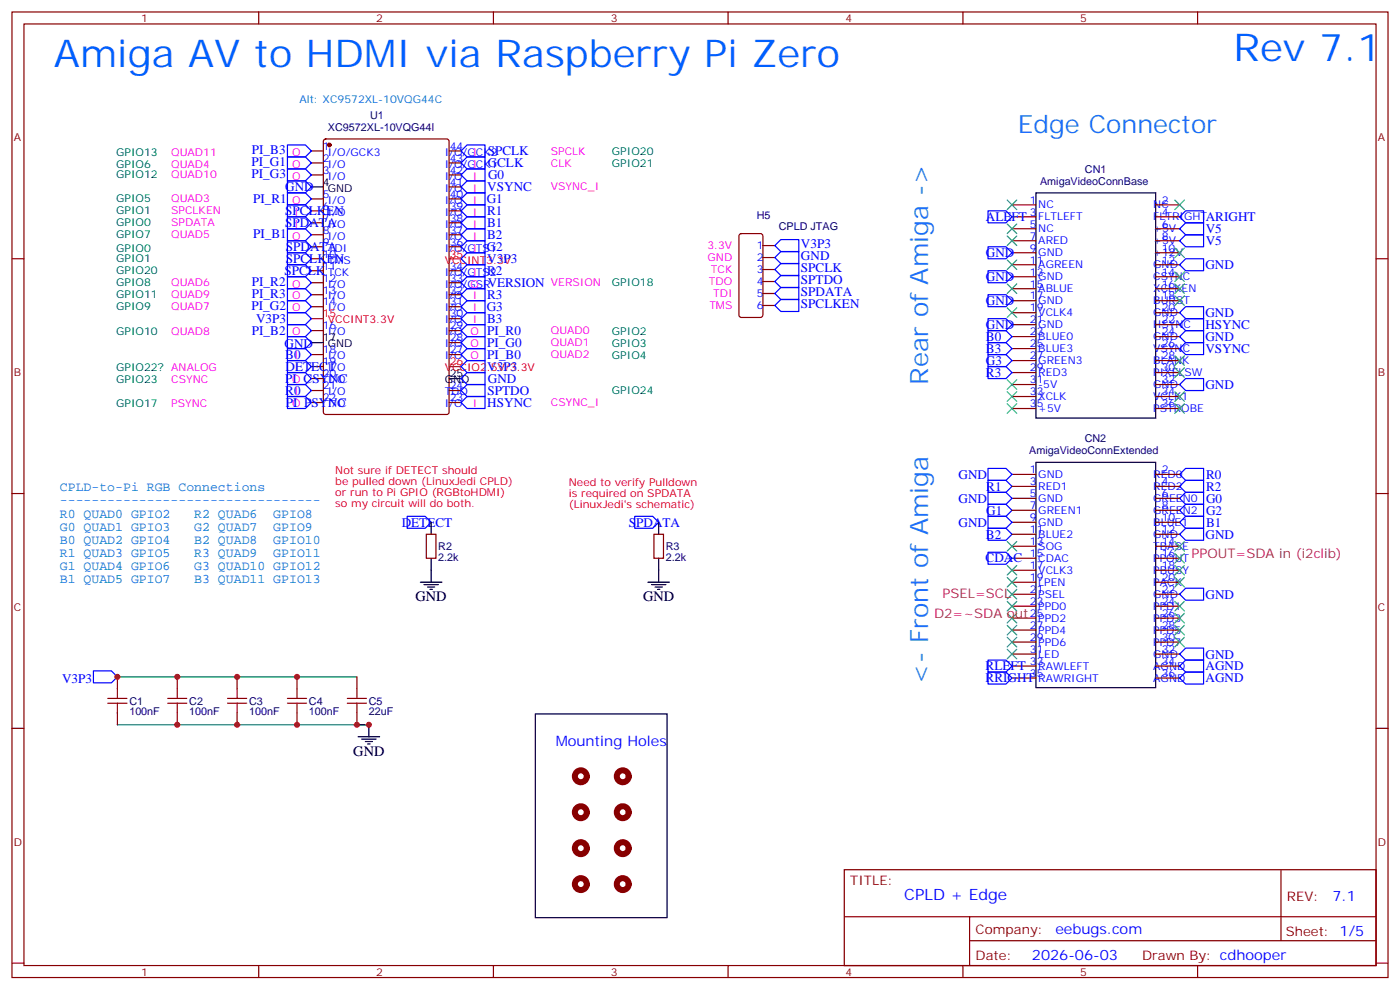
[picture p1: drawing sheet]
<svg xmlns="http://www.w3.org/2000/svg" width="412mm" height="292mm" viewBox="0 0 412 292" stroke-linecap="round" stroke-linejoin="round" font-family="sans-serif">
<g fill="none" stroke="#870000" stroke-width=".35">
<path d="M3.5 3.5h405.4v284.4h-405.4zM7.1 7.1h398.2v277.2h-398.2zM76.2 3.5v3.6M145.3 3.5v3.6M214.5 3.5v3.6M283.6 3.5v3.6M352.8 3.5v3.6M91.7 44.4h3.5M91.7 48h3.5M91.7 51.5h3.5M91.7 58.6h3.5M95.5 41.1l.5-.2h35.6l.6 .5 .1 80-.5 .6-35.8 .1-.7-.5-.1-80z"/>
<path d="M132.3 44.4h3.5M132.3 48h3.5M132.3 51.5h3.5M132.3 58.6h3.5M132.3 55h3.5M3.5 76.2h3.6M91.7 76.2h3.5M91.7 62.1h3.5M91.7 65.6h3.5M91.7 69.1h3.5M91.7 72.7h3.5M91.7 79.7h3.5"/>
<path d="M132.3 62.1h3.5M132.3 65.6h3.5M132.3 69.1h3.5M132.3 72.7h3.5M132.3 79.7h3.5M217.9 69l.5-.2h5.6l.7 .4v23.6l-.4 .6-5.9 .1-.7-.5v-23.5zM224.7 72.3h3.5M224.7 75.8h3.5M224.7 79.4h3.5M298.1 60.3h7.1M298.1 63.9h7.1M298.1 67.4h7.1"/>
<path d="M298.1 70.9h7.1M298.1 74.4h7.1M298.1 78h7.1M340.4 60.3h7.1M340.4 63.9h7.1M340.4 67.4h7.1M340.4 70.9h7.1M340.4 74.4h7.1M340.4 78h7.1M405.3 76.2h3.6M91.7 83.3h3.5M91.7 86.8h3.5"/>
<path d="M91.7 90.3h3.5M91.7 97.4h3.5M132.3 83.3h3.5M132.3 86.8h3.5M132.3 90.3h3.5M132.3 97.4h3.5M132.3 93.8h3.5M224.7 82.9h3.5M224.7 86.4h3.5M224.7 90h3.5M298.1 81.5h7.1M298.1 85h7.1"/>
<path d="M298.1 88.5h7.1M298.1 92.1h7.1M298.1 95.6h7.1M298.1 99.1h7.1M340.4 81.5h7.1M340.4 85h7.1M340.4 88.5h7.1M340.4 92.1h7.1M340.4 95.6h7.1M340.4 99.1h7.1M91.7 104.4h3.5M91.7 107.9h3.5"/>
<path d="M91.7 111.5h3.5M91.7 115h3.5M91.7 118.5h3.5M132.3 104.4h3.5M132.3 115h3.5M132.3 118.5h3.5M132.3 100.9h3.5M298.1 102.7h7.1M298.1 106.2h7.1M298.1 109.7h7.1M298.1 113.2h7.1M298.1 116.8h7.1"/>
<path d="M340.4 102.7h7.1M340.4 106.2h7.1M340.4 109.7h7.1M340.4 113.2h7.1M340.4 116.8h7.1M298.1 120.3h7.1M298.1 139.7h7.1M340.4 120.3h7.1M340.4 139.7h7.1M3.5 145.3h3.6M125.6 157.3h2.8v7.1h-2.8zM192.6 157.3h2.8v7.1h-2.8z"/>
<path d="M298.1 143.2h7.1M298.1 146.8h7.1M298.1 150.3h7.1M298.1 153.8h7.1M298.1 157.3h7.1M340.4 143.2h7.1M340.4 146.8h7.1M340.4 150.3h7.1M340.4 153.8h7.1M340.4 157.3h7.1M405.3 145.3h3.6M298.1 160.9h7.1"/>
<path d="M298.1 164.4h7.1M298.1 167.9h7.1M298.1 171.5h7.1M298.1 175h7.1M298.1 178.5h7.1M340.4 160.9h7.1M340.4 164.4h7.1M340.4 167.9h7.1M340.4 171.5h7.1M340.4 175h7.1M340.4 178.5h7.1M34.6 199.3v3.5"/>
<path d="M52.2 199.3v3.5M69.8 199.3v3.5M87.5 199.3v3.5M105.1 199.3v3.5M298.1 182h7.1M298.1 185.6h7.1M298.1 189.1h7.1M298.1 192.6h7.1M298.1 196.1h7.1M298.1 199.7h7.1M340.4 182h7.1M340.4 185.6h7.1"/>
<path d="M340.4 189.1h7.1M340.4 192.6h7.1M340.4 196.1h7.1M340.4 199.7h7.1M3.5 214.5h3.6M34.6 209.9v3.5M52.2 209.9v3.5M69.8 209.9v3.5M87.5 209.9v3.5M105.1 209.9v3.5M405.3 214.5h3.6M248.7 256.1h156.6v28.2h-156.6z"/>
<path d="M377.3 256.1v20.9M248.7 270h156.5M285.6 277h119.6M285.6 270v14.1M3.5 283.6h3.6M76.2 284.3v3.6M145.3 284.3v3.6M214.5 284.3v3.6M283.6 284.3v3.6M352.8 284.3v3.6M405.3 283.6h3.6"/>
</g>
<g fill="none" stroke="#000" stroke-width=".35">
<path d="M91.7 55h3.5M305.2 56.8h35.2v66.3h-35.2zM91.7 100.9h3.5M132.3 111.5h3.5M305.2 136.2h35.2v66.3h-35.2zM127 153.8v3.5M194 153.8v3.5M123.8 171.5h6.4M124.9 172.2h4.2M125.9 172.9h2.2M126.6 173.6h.8M127 164.4v7.1"/>
<path d="M190.9 171.5h6.3M191.9 172.2h4.2M193 172.9h2.1M193.7 173.6h.7M194 164.4v7.1M105.5 217h6.3M106.5 217.7h4.3M107.6 218.4h2.1M108.3 219.1h.7M108.7 213.4v3.6M157.7 210.3h38.8v59.9h-38.8z"/>
</g>
<g fill="none" stroke="#00f" stroke-width=".35">
<path d="M84.7 42.7h5.3l1.7 1.7-1.7 1.8h-5.3zM84.7 46.2h5.3l1.7 1.8-1.7 1.7h-5.3zM84.7 49.7h5.3l1.7 1.8-1.7 1.8h-5.3zM84.7 53.3h5.3l1.7 1.7-1.7 1.8h-5.3zM84.7 56.8h5.3l1.7 1.8-1.7 1.7h-5.3zM135.8 44.4l1.8-1.7h5.3v3.5h-5.3zM135.8 48l1.8-1.8h5.3v3.5h-5.3zM135.8 51.5l1.8-1.8h5.3v3.6h-5.3zM135.8 55l1.8-1.7h5.3v3.5h-5.3zM137.6 56.8h5.3v3.5h-5.3l-1.8-1.7zM84.7 74.4h5.3l1.7 1.8-1.7 1.8h-5.3zM84.7 78h5.3l1.7 1.7-1.7 1.8h-5.3z"/>
<path d="M84.7 70.9h5.3l1.7 1.8-1.7 1.7h-5.3zM84.7 67.4h5.3l1.7 1.7-1.7 1.8h-5.3zM84.7 60.3h5.3l1.7 1.8-1.7 1.8h-5.3zM84.7 63.9h5.3l1.7 1.7-1.7 1.8h-5.3zM135.8 65.6l1.8-1.7h5.3v3.5h-5.3zM135.8 69.1l1.8-1.7h5.3v3.5h-5.3zM135.8 72.7l1.8-1.8h5.3v3.5h-5.3zM135.8 79.7l1.8-1.7h5.3v3.5h-5.3zM135.8 62.1l1.8-1.8h5.3v3.6h-5.3zM135.8 76.2l1.8-1.8h5.3v3.6h-5.3zM228.2 72.3l1.8-1.7h5.3v3.5h-5.3zM228.2 75.8l1.8-1.7h5.3v3.5h-5.3z"/>
<path d="M228.2 79.4l1.8-1.8h5.3v3.5h-5.3zM291 72.7h5.3l1.8 1.7-1.8 1.8h-5.3zM291 79.7h5.3l1.8 1.8-1.8 1.8h-5.3zM291 62.1h5.3l1.8 1.8-1.8 1.7h-5.3zM347.5 78l1.7-1.8h5.3v3.5h-5.3zM347.5 70.9l1.7-1.8h5.3v3.6h-5.3zM347.5 63.9l1.7-1.8h5.3v3.5h-5.3zM349.2 65.6h5.3v3.5h-5.3l-1.7-1.7zM84.7 99.1h5.3l1.7 1.8-1.7 1.8h-5.3zM84.7 92.1h5.3l1.7 1.7-1.7 1.8h-5.3zM84.7 81.5h5.3l1.7 1.8-1.7 1.7h-5.3zM84.7 85h5.3l1.7 1.8-1.7 1.7h-5.3z"/>
<path d="M84.7 88.5h5.3l1.7 1.8-1.7 1.8h-5.3zM84.7 95.6h5.3l1.7 1.8-1.7 1.7h-5.3zM135.8 97.4l1.8-1.8h5.3v3.5h-5.3zM135.8 83.3l1.8-1.8h5.3v3.5h-5.3zM135.8 86.8l1.8-1.8h5.3v3.5h-5.3zM135.8 90.3l1.8-1.8h5.3v3.6h-5.3zM135.8 93.8l1.8-1.7h5.3v3.5h-5.3zM228.2 90l1.8-1.8h5.3v3.5h-5.3zM228.2 86.4l1.8-1.7h5.3v3.5h-5.3zM228.2 82.9l1.8-1.8h5.3v3.6h-5.3zM291 97.4h5.3l1.8 1.7-1.8 1.8h-5.3zM291 86.8h5.3l1.8 1.7-1.8 1.8h-5.3z"/>
<path d="M291 93.8h5.3l1.8 1.8-1.8 1.8h-5.3zM347.5 95.6l1.7-1.8h5.3v3.6h-5.3zM349.2 97.4h5.3v3.5h-5.3l-1.7-1.8zM349.2 90.3h5.3v3.5h-5.3l-1.7-1.7zM84.7 106.2h5.3l1.7 1.7-1.7 1.8h-5.3zM84.7 113.2h5.3l1.7 1.8-1.7 1.8h-5.3zM84.7 109.7h5.3l1.7 1.8-1.7 1.7h-5.3zM84.7 116.8h5.3l1.7 1.7-1.7 1.8h-5.3zM84.7 102.7h5.3l1.7 1.7-1.7 1.8h-5.3zM135.8 100.9l1.8-1.8h5.3v3.6h-5.3zM135.8 104.4l1.8-1.7h5.3v3.5h-5.3zM135.8 118.5l1.8-1.7h5.3v3.5h-5.3z"/>
<path d="M137.6 106.2h5.3v3.5h-5.3l-1.8-1.8zM137.6 109.7h5.3v3.5h-5.3l-1.8-1.7zM137.6 113.2h5.3v3.6h-5.3l-1.8-1.8zM291 100.9h5.3l1.8 1.8-1.8 1.7h-5.3zM291 104.4h5.3l1.8 1.8-1.8 1.7h-5.3zM291 107.9h5.3l1.8 1.8-1.8 1.8h-5.3zM347.5 113.2l1.7-1.7h5.3v3.5h-5.3zM347.5 102.7l1.7-1.8h5.3v3.5h-5.3zM291 137.9h5.3l1.8 1.8-1.8 1.8h-5.3zM347.5 139.7l1.7-1.8h5.3v3.6h-5.3zM119.9 152h5.3l1.8 1.8-1.8 1.8h-5.3zM187 152h5.3l1.7 1.8-1.7 1.8h-5.3z"/>
<path d="M291 141.5h5.3l1.8 1.7-1.8 1.8h-5.3zM291 148.5h5.3l1.8 1.8-1.8 1.7h-5.3zM291 155.6h5.3l1.8 1.7-1.8 1.8h-5.3zM291 145h5.3l1.8 1.8-1.8 1.7h-5.3zM291 152h5.3l1.8 1.8-1.8 1.8h-5.3zM347.5 146.8l1.7-1.8h5.3v3.5h-5.3zM347.5 153.8l1.7-1.8h5.3v3.6h-5.3zM349.2 141.5h5.3v3.5h-5.3l-1.7-1.8zM349.2 148.5h5.3v3.5h-5.3l-1.7-1.7zM349.2 155.6h5.3v3.5h-5.3l-1.7-1.8zM291 162.6h5.3l1.8 1.8-1.8 1.8h-5.3zM347.5 175l1.7-1.8h5.3v3.5h-5.3z"/>
<path d="M27.5 197.6h5.3l1.8 1.7-1.8 1.8h-5.3zM291 194.4h5.3l1.8 1.7-1.8 1.8h-5.3zM291 197.9h5.3l1.8 1.8-1.8 1.7h-5.3zM347.5 192.6l1.7-1.7h5.3v3.5h-5.3zM347.5 196.1l1.7-1.7h5.3v3.5h-5.3zM349.2 197.9h5.3v3.5h-5.3l-1.7-1.7z"/>
</g>
<g fill="none" stroke="#3c3" stroke-width=".35">
<path d="M296.7 58.9l2.8 2.8M299.5 58.9l-2.8 2.8M346.1 58.9l2.8 2.8M348.9 58.9l-2.8 2.8M296.7 69.5l2.8 2.8M296.7 76.6l2.8 2.8M296.7 66l2.8 2.8M299.5 69.5l-2.8 2.8M299.5 76.6l-2.8 2.8M299.5 66l-2.8 2.8M346.1 73l2.8 2.8M348.9 73l-2.8 2.8"/>
<path d="M296.7 83.6l2.8 2.8M296.7 90.7l2.8 2.8M299.5 83.6l-2.8 2.8M299.5 90.7l-2.8 2.8M346.1 83.6l2.8 2.8M346.1 87.1l2.8 2.9M346.1 80.1l2.8 2.8M348.9 83.6l-2.8 2.8M348.9 87.1l-2.8 2.9M348.9 80.1l-2.8 2.8M296.7 111.8l2.8 2.9M296.7 115.4l2.8 2.8"/>
<path d="M296.7 118.9l2.8 2.8M299.5 111.8l-2.8 2.9M299.5 115.4l-2.8 2.8M299.5 118.9l-2.8 2.8M346.1 118.9l2.8 2.8M346.1 104.8l2.8 2.8M346.1 108.3l2.8 2.8M346.1 115.4l2.8 2.8M348.9 118.9l-2.8 2.8M348.9 104.8l-2.8 2.8M348.9 108.3l-2.8 2.8M348.9 115.4l-2.8 2.8"/>
<path d="M296.7 159.5l2.8 2.8M299.5 159.5l-2.8 2.8M346.1 159.5l2.8 2.8M348.9 159.5l-2.8 2.8M296.7 177.1l2.8 2.8M296.7 170l2.8 2.9M296.7 173.6l2.8 2.8M296.7 166.5l2.8 2.8M299.5 177.1l-2.8 2.8M299.5 170l-2.8 2.9M299.5 173.6l-2.8 2.8M299.5 166.5l-2.8 2.8"/>
<path d="M346.1 177.1l2.8 2.8M346.1 170l2.8 2.9M346.1 166.5l2.8 2.8M346.1 163l2.8 2.8M348.9 177.1l-2.8 2.8M348.9 170l-2.8 2.9M348.9 166.5l-2.8 2.8M348.9 163l-2.8 2.8M296.7 180.6l2.8 2.8M296.7 184.2l2.8 2.8M296.7 187.7l2.8 2.8M296.7 191.2l2.8 2.8"/>
<path d="M299.5 180.6l-2.8 2.8M299.5 184.2l-2.8 2.8M299.5 187.7l-2.8 2.8M299.5 191.2l-2.8 2.8M346.1 187.7l2.8 2.8M346.1 184.2l2.8 2.8M346.1 180.6l2.8 2.8M348.9 187.7l-2.8 2.8M348.9 184.2l-2.8 2.8M348.9 180.6l-2.8 2.8"/>
</g>
<path d="M172.9 228.6a1.76 1.76 0 0 0-2.6-1.6 1.76 1.76 0 0 0-.2 3.1 1.76 1.76 0 0 0 2.8-1.3M172.9 239.2a1.76 1.76 0 0 0-2.6-1.6 1.76 1.76 0 0 0-.2 3.1 1.76 1.76 0 0 0 2.8-1.4M185.2 228.6a1.76 1.76 0 0 0-2.6-1.6 1.76 1.76 0 0 0-.1 3.1 1.76 1.76 0 0 0 2.7-1.3M185.2 239.2a1.76 1.76 0 0 0-2.6-1.6 1.76 1.76 0 0 0-.1 3.1 1.76 1.76 0 0 0 2.7-1.4M172.9 249.8a1.76 1.76 0 0 0-2.6-1.6 1.76 1.76 0 0 0-.2 3 1.76 1.76 0 0 0 2.8-1.3M185.2 249.8a1.76 1.76 0 0 0-2.6-1.6 1.76 1.76 0 0 0-.1 3 1.76 1.76 0 0 0 2.7-1.3M172.9 260.4a1.76 1.76 0 0 0-2.6-1.6 1.76 1.76 0 0 0-.2 3 1.76 1.76 0 0 0 2.8-1.3M185.2 260.3a1.76 1.76 0 0 0-2.6-1.5 1.76 1.76 0 0 0-.1 3 1.76 1.76 0 0 0 2.7-1.3" fill="none" stroke="#850000" stroke-width="1.8"/>
<path d="M34.6 199.3h70.5M34.6 213.4h74.1" fill="none" stroke="#008700" stroke-width=".35"/>
<circle cx="97" cy="42.7" r=".53" fill="#870000" stroke="#870000" stroke-width=".35"/>
<path d="M132.3 76.2h3.5M91.7 93.8h3.5M132.3 107.9h3.5" fill="none" stroke="#f00" stroke-width=".35"/>
<g fill="none" stroke="#a10000" stroke-width=".35">
<path d="M31.7 207.1h5.7M31.7 205.7h5.7M34.6 202.8v2.9M34.6 207.1v2.8M49.4 207.1h5.6M49.4 205.7h5.6M52.2 202.8v2.9M52.2 207.1v2.8M67 207.1h5.7M67 205.7h5.7M69.8 202.8v2.9M69.8 207.1v2.8"/>
<path d="M84.7 207.1h5.6M84.7 205.7h5.6M87.5 202.8v2.9M87.5 207.1v2.8M102.3 207.1h5.6M102.3 205.7h5.6M105.1 202.8v2.9M105.1 207.1v2.8"/>
</g>
<g fill="#c00">
<circle cx="108.7" cy="213.4" r=".88"/>
<circle cx="105.1" cy="213.4" r=".88"/>
<circle cx="52.2" cy="199.3" r=".88"/>
<circle cx="52.2" cy="213.4" r=".88"/>
<circle cx="69.9" cy="199.3" r=".88"/>
<circle cx="69.9" cy="213.4" r=".88"/>
<circle cx="34.6" cy="199.3" r=".88"/>
<circle cx="87.5" cy="213.4" r=".88"/>
<circle cx="87.5" cy="199.3" r=".88"/>
</g>
<g font-size="11.3" fill="#0060ff">
<text x="363.4" y="18">Rev 7.1</text>
<text x="15.9" y="19.8">Amiga AV to HDMI via Raspberry Pi Zero</text>
</g>
<g font-size="7.4" fill="#09f">
<text x="299.8" y="39.1">Edge Connector</text>
<text x="273.4" y="113.2" transform="rotate(-90 273.4 113.2)">Rear of Amiga -&gt;</text>
<text x="273.4" y="201.4" transform="rotate(-90 273.4 201.4)">&lt;- Front of Amiga</text>
</g>
<text font-size="4.6" fill="#00f" x="266.3" y="264.9">CPLD + Edge</text>
<g font-size="4.2">
<text x="122.4" y="177.1">GND</text>
<text x="189.4" y="177.1">GND</text>
<text x="104.1" y="222.6">GND</text>
</g>
<g font-size="4.2" fill="#00f">
<text x="163.7" y="219.8">Mounting Holes</text>
<text x="392.5" y="265.4">7.1</text>
<text x="310.9" y="274.9">eebugs.com</text>
<text x="304" y="282.7">2026-06-03</text>
</g>
<g font-size="3.9" fill="#00f">
<text x="74.2" y="45.4">PI_B3</text>
<text x="143.7" y="45.7">SPCLK</text>
<text x="74.1" y="48.9">PI_G1</text>
<text x="74.1" y="52.4">PI_G3</text>
<text x="143.7" y="49.2">GCLK</text>
<text x="143.7" y="52.8">G0</text>
<text x="74.6" y="59.8">PI_R1</text>
<text x="84" y="56.3">GND</text>
<text x="143.4" y="59.8">G1</text>
<text x="143.6" y="56.3">VSYNC</text>
<text x="84" y="63.3">SPCLKEN</text>
<text x="143.5" y="63.3">R1</text>
<text x="290.4" y="65.1">ALEFT</text>
<text x="355.2" y="65.1">ARIGHT</text>
<text x="74.6" y="70.1">PI_B1</text>
<text x="84" y="66.9">SPDATA</text>
<text x="143.5" y="66.9">B1</text>
<text x="143.5" y="70.4">B2</text>
<text x="355.2" y="68.6">V5</text>
<text x="84.2" y="77.5">SPCLKEN</text>
<text x="84.2" y="73.9">SPDATA</text>
<text x="143.4" y="73.9">G2</text>
<text x="143.5" y="77.4">V3P3</text>
<text x="235.9" y="73">V3P3</text>
<text x="235.9" y="76.5">GND</text>
<text x="290.4" y="75.7">GND</text>
<text x="355.2" y="72.1">V5</text>
<text x="83.8" y="81">SPCLK</text>
<text x="143.5" y="81">R2</text>
<text x="235.9" y="83.6">SPTDO</text>
<text x="235.9" y="80.1">SPCLK</text>
<text x="290.4" y="82.7">GND</text>
<text x="355.1" y="79.3">GND</text>
<text x="74.2" y="84.2">PI_R2</text>
<text x="74.2" y="87.7">PI_R3</text>
<text x="143.5" y="88">R3</text>
<text x="143.7" y="84.5">VERSION</text>
<text x="235.9" y="87.1">SPDATA</text>
<text x="290.4" y="89.8">GND</text>
<text x="74.1" y="91.2">PI_G2</text>
<text x="75.4" y="95.1">V3P3</text>
<text x="143.4" y="91.6">G3</text>
<text x="143.5" y="95.1">B3</text>
<text x="235.9" y="90.7">SPCLKEN</text>
<text x="355.1" y="93.4">GND</text>
<text x="74.2" y="98.6">PI_B2</text>
<text x="143.5" y="98.6">PI_R0</text>
<text x="290.4" y="100.4">B0</text>
<text x="290.4" y="96.8">GND</text>
<text x="355.1" y="100.5">GND</text>
<text x="355.1" y="97">HSYNC</text>
<text x="83.8" y="102.5">GND</text>
<text x="84" y="105.7">B0</text>
<text x="143.5" y="102.1">PI_G0</text>
<text x="143.5" y="105.6">PI_B0</text>
<text x="290.4" y="103.9">B3</text>
<text x="290.4" y="107.4">G3</text>
<text x="355.1" y="104">VSYNC</text>
<text x="84" y="112.7">PI_CSYNC</text>
<text x="84.1" y="109.2">DETECT</text>
<text x="143.5" y="109.2">V3P3</text>
<text x="143.7" y="112.7">GND</text>
<text x="290.4" y="110.9">R3</text>
<text x="84" y="116.3">R0</text>
<text x="84.2" y="119.8">PI_PSYNC</text>
<text x="143.6" y="119.8">HSYNC</text>
<text x="143.6" y="116.2">SPTDO</text>
<text x="355.1" y="114.6">GND</text>
<text x="282.4" y="140.9">GND</text>
<text x="355.3" y="141">R0</text>
<text x="282.4" y="148">GND</text>
<text x="290.5" y="144.5">R1</text>
<text x="355.3" y="144.6">R2</text>
<text x="355.3" y="148.1">G0</text>
<text x="118.3" y="155.1">DETECT</text>
<text x="185.2" y="155.1">SPDATA</text>
<text x="282.4" y="155.1">GND</text>
<text x="290.5" y="151.5">G1</text>
<text x="355.3" y="151.6">G2</text>
<text x="355.3" y="155.1">B1</text>
<text x="290.4" y="158.8">B2</text>
<text x="355.1" y="158.7">GND</text>
<text x="290.3" y="165.4">CDAC</text>
<text x="355.1" y="176.4">GND</text>
<text x="290.3" y="197.2">RLEFT</text>
<text x="355.1" y="197.4">AGND</text>
<text x="355.1" y="194">GND</text>
<text x="18.3" y="201.1">V3P3</text>
<text x="290.3" y="200.7">RRIGHT</text>
<text x="355.1" y="200.9">AGND</text>
</g>
<g font-size="3.9" fill="#06c">
<text x="17.6" y="144.6">CPLD-to-Pi RGB Connections</text>
<text x="17.6" y="148.5">---------------------------------</text>
<text x="17.6" y="152.4">R0 QUAD0 GPIO2</text>
<text x="57.2" y="152.4">R2 QUAD6</text>
<text x="80.5" y="152.4">GPIO8</text>
<text x="17.6" y="156.3">G0 QUAD1 GPIO3</text>
<text x="17.6" y="160.2">B0 QUAD2 GPIO4</text>
<text x="57.2" y="156.3">G2 QUAD7</text>
<text x="57.2" y="160.2">B2 QUAD8</text>
<text x="80.5" y="156.3">GPIO9</text>
<text x="80.5" y="160.2">GPIO10</text>
<text x="17.6" y="164">R1 QUAD3 GPIO5</text>
<text x="17.6" y="167.9">G1 QUAD4 GPIO6</text>
<text x="57.2" y="164">R3 QUAD9</text>
<text x="57.2" y="167.9">G3 QUAD10 GPIO12</text>
<text x="80.5" y="164">GPIO11</text>
<text x="17.6" y="171.8">B1 QUAD5 GPIO7</text>
<text x="57.2" y="171.8">B3 QUAD11 GPIO13</text>
</g>
<g font-size="3.9" fill="#906">
<text x="351" y="164.4">PPOUT=SDA in (i2clib)</text>
<text x="277.6" y="176">PSEL=SCL</text>
<text x="275.2" y="182">D2=~SDA out</text>
</g>
<g font-size="3.9" fill="#800">
<text x="250.5" y="260.7">TITLE:</text>
<text x="379.1" y="265.4">REV:</text>
<text x="287.4" y="274.9">Company:</text>
<text x="378.7" y="275.5">Sheet: 1/5</text>
<text x="287.4" y="282.6">Date:</text>
<text x="336.4" y="282.7">Drawn By: cdhooper</text>
</g>
<g font-size="3.2" fill="#800">
<text x="41.6" y="6.5">1</text>
<text x="110.8" y="6.5">2</text>
<text x="179.9" y="6.5">3</text>
<text x="249.1" y="6.5">4</text>
<text x="318.2" y="6.5">5</text>
<text x="4.1" y="41.6">A</text>
<text x="405.9" y="41.6">A</text>
<text x="4.1" y="110.8">B</text>
<text x="405.9" y="110.8">B</text>
<text x="4.1" y="179.9">C</text>
<text x="405.9" y="179.9">C</text>
<text x="4.1" y="249.1">D</text>
<text x="405.9" y="249.1">D</text>
<text x="41.6" y="287.3">1</text>
<text x="110.8" y="287.3">2</text>
<text x="179.9" y="287.3">3</text>
<text x="249.1" y="287.3">4</text>
<text x="318.2" y="287.3">5</text>
</g>
<text font-size="3.2" fill="#06c" x="88.2" y="30.3">Alt: XC9572XL-10VQG44C</text>
<g font-size="3.2" fill="#000080">
<text x="109" y="34.9">U1</text>
<text x="96.6" y="38.4">XC9572XL-10VQG44I</text>
<text x="319.6" y="50.9">CN1</text>
<text x="306.4" y="54.4">AmigaVideoConnBase</text>
<text x="222.9" y="64.6">H5</text>
<text x="229.4" y="67.8">CPLD JTAG</text>
<text x="319.5" y="130.3">CN2</text>
<text x="303.2" y="133.8">AmigaVideoConnExtended</text>
<text x="129.1" y="162">R2</text>
<text x="196.1" y="162">R3</text>
<text x="129.1" y="165.2">2.2k</text>
<text x="196.1" y="165.2">2.2k</text>
<text x="38.1" y="207.5">C1</text>
<text x="55.7" y="207.5">C2</text>
<text x="73.4" y="207.5">C3</text>
<text x="91" y="207.5">C4</text>
<text x="108.7" y="207.5">C5</text>
<text x="38.1" y="210.7">100nF</text>
<text x="55.7" y="210.7">100nF</text>
<text x="73.4" y="210.7">100nF</text>
<text x="91" y="210.7">100nF</text>
<text x="108.7" y="210.7">22uF</text>
</g>
<g font-size="3.2" fill="#060">
<text x="34.2" y="45.9">GPIO13</text>
<text x="180.3" y="45.5">GPIO20</text>
<text x="34.2" y="52.6">GPIO12</text>
<text x="34.2" y="49.4">GPIO6</text>
<text x="180.3" y="49">GPIO21</text>
<text x="34.2" y="59.6">GPIO5</text>
<text x="34.2" y="63.1">GPIO1</text>
<text x="34.2" y="70.2">GPIO7</text>
<text x="34.2" y="66.7">GPIO0</text>
<text x="34.2" y="74.1">GPIO0</text>
<text x="34.2" y="77.3">GPIO1</text>
<text x="34.2" y="80.8">GPIO20</text>
<text x="34.2" y="87.8">GPIO11</text>
<text x="34.2" y="84.3">GPIO8</text>
<text x="180.3" y="84.3">GPIO18</text>
<text x="34.2" y="91.4">GPIO9</text>
<text x="34.2" y="98.8">GPIO10</text>
<text x="180.3" y="98.8">GPIO2</text>
<text x="180.3" y="105.8">GPIO4</text>
<text x="180.3" y="102.3">GPIO3</text>
<text x="34.2" y="109.4">GPIO22?</text>
<text x="34.2" y="112.9">GPIO23</text>
<text x="34.2" y="119.9">GPIO17</text>
<text x="180.3" y="116.1">GPIO24</text>
</g>
<g font-size="3.2" fill="#f0f">
<text x="50.4" y="45.9">QUAD11</text>
<text x="86.1" y="45.9">O</text>
<text x="139.2" y="45.9">I</text>
<text x="162.3" y="45.5">SPCLK</text>
<text x="50.4" y="52.6">QUAD10</text>
<text x="50.4" y="49.4">QUAD4</text>
<text x="86.1" y="49.4">O</text>
<text x="86.1" y="52.9">O</text>
<text x="139.2" y="52.9">I</text>
<text x="139.2" y="49.4">I</text>
<text x="162.3" y="49">CLK</text>
<text x="50.4" y="59.6">QUAD3</text>
<text x="86.1" y="60">O</text>
<text x="139.2" y="56.4">I</text>
<text x="139.2" y="60">I</text>
<text x="162.3" y="56.1">VSYNC_I</text>
<text x="50.4" y="63.1">SPCLKEN</text>
<text x="86.8" y="63.5">I</text>
<text x="139.2" y="63.5">I</text>
<text x="50.4" y="66.7">SPDATA</text>
<text x="50.4" y="70.2">QUAD5</text>
<text x="86.1" y="70.6">O</text>
<text x="86.8" y="67">I</text>
<text x="139.2" y="67">I</text>
<text x="139.2" y="70.6">I</text>
<text x="139.2" y="74.1">I</text>
<text x="208.4" y="73.4">3.3V</text>
<text x="208.4" y="76.9">GND</text>
<text x="139.2" y="81.1">I</text>
<text x="208.8" y="84">TDO</text>
<text x="209.4" y="80.4">TCK</text>
<text x="50.4" y="87.8">QUAD9</text>
<text x="50.4" y="84.3">QUAD6</text>
<text x="86.1" y="84.7">O</text>
<text x="86.1" y="88.2">O</text>
<text x="138.6" y="84.7">O</text>
<text x="139.2" y="88.2">I</text>
<text x="162.3" y="84.3">VERSION</text>
<text x="210.1" y="87.5">TDI</text>
<text x="50.4" y="91.4">QUAD7</text>
<text x="86.1" y="91.7">O</text>
<text x="139.2" y="95.2">I</text>
<text x="139.2" y="91.7">I</text>
<text x="209" y="91">TMS</text>
<text x="50.4" y="98.8">QUAD8</text>
<text x="86.1" y="98.8">O</text>
<text x="138.6" y="98.8">O</text>
<text x="162.3" y="98.4">QUAD0</text>
<text x="162.3" y="102">QUAD1</text>
<text x="86.8" y="105.8">I</text>
<text x="138.6" y="105.8">O</text>
<text x="138.6" y="102.3">O</text>
<text x="162.3" y="105.5">QUAD2</text>
<text x="50.4" y="112.9">CSYNC</text>
<text x="50.4" y="109.4">ANALOG</text>
<text x="86.1" y="112.9">O</text>
<text x="86.8" y="109.4">I</text>
<text x="50.4" y="119.9">PSYNC</text>
<text x="86.1" y="119.9">O</text>
<text x="86.8" y="116.4">I</text>
<text x="139.2" y="119.9">I</text>
<text x="162.3" y="119.6">CSYNC_I</text>
</g>
<g font-size="3.2" fill="#00f">
<text x="95.1" y="44.1">1</text>
<text x="95.1" y="47.6">2</text>
<text x="96.6" y="45.9">I/O/GCK3</text>
<text x="131" y="45.9">I/O/GCK2</text>
<text x="132.5" y="47.6">43</text>
<text x="132.5" y="44.1">44</text>
<text x="95.1" y="51.2">3</text>
<text x="96.6" y="49.4">I/O</text>
<text x="96.6" y="52.9">I/O</text>
<text x="131" y="52.9">I/O</text>
<text x="131" y="49.4">I/O/GCK1</text>
<text x="132.5" y="51.2">42</text>
<text x="95.1" y="58.2">5</text>
<text x="96.6" y="60">I/O</text>
<text x="131" y="60">I/O</text>
<text x="131" y="56.4">I/O</text>
<text x="132.5" y="58.2">40</text>
<text x="132.5" y="54.7">41</text>
<text x="303.4" y="60">1</text>
<text x="342.2" y="60">2</text>
<text x="95.1" y="61.7">6</text>
<text x="95.1" y="65.3">7</text>
<text x="96.6" y="63.5">I/O</text>
<text x="131" y="63.5">I/O</text>
<text x="132.5" y="65.3">38</text>
<text x="132.5" y="61.7">39</text>
<text x="303.4" y="63.5">3</text>
<text x="305.9" y="61.4">NC</text>
<text x="305.9" y="64.9">FLTLEFT</text>
<text x="339.7" y="61.4">NC</text>
<text x="339.7" y="64.9">FLTRIGHT</text>
<text x="342.2" y="63.5">4</text>
<text x="95.1" y="68.8">8</text>
<text x="96.6" y="67">I/O</text>
<text x="96.6" y="70.6">I/O</text>
<text x="131" y="70.6">I/O</text>
<text x="131" y="67">I/O</text>
<text x="132.5" y="68.8">37</text>
<text x="303.4" y="67">5</text>
<text x="303.4" y="70.6">7</text>
<text x="305.9" y="68.4">NC</text>
<text x="305.9" y="72">ARED</text>
<text x="339.7" y="68.4">+5V</text>
<text x="339.7" y="72">+5V</text>
<text x="342.2" y="67">6</text>
<text x="342.2" y="70.6">8</text>
<text x="95.1" y="72.3">9</text>
<text x="95.1" y="75.8">10</text>
<text x="96.6" y="74.1">TDI</text>
<text x="96.6" y="77.6">TMS</text>
<text x="131" y="74.1">I/O/GTS1</text>
<text x="132.5" y="72.3">36</text>
<text x="223" y="73.4">1</text>
<text x="223" y="76.9">2</text>
<text x="303.4" y="74.1">9</text>
<text x="303.4" y="77.6">11</text>
<text x="305.9" y="75.5">GND</text>
<text x="339.7" y="75.5">+12V</text>
<text x="342.2" y="74.1">10</text>
<text x="342.2" y="77.6">12</text>
<text x="95.1" y="79.4">11</text>
<text x="95.1" y="82.9">12</text>
<text x="96.6" y="81.1">TCK</text>
<text x="131" y="81.1">I/O/GTS2</text>
<text x="132.5" y="82.9">33</text>
<text x="132.5" y="79.4">34</text>
<text x="223" y="80.4">3</text>
<text x="223" y="84">4</text>
<text x="303.4" y="81.1">13</text>
<text x="305.9" y="79">AGREEN</text>
<text x="305.9" y="82.5">GND</text>
<text x="339.7" y="79">GND</text>
<text x="339.7" y="82.5">CSYNC</text>
<text x="342.2" y="81.1">14</text>
<text x="95.1" y="86.4">13</text>
<text x="95.1" y="90">14</text>
<text x="96.6" y="84.7">I/O</text>
<text x="96.6" y="88.2">I/O</text>
<text x="131" y="88.2">I/O</text>
<text x="131" y="84.7">I/O/GSR</text>
<text x="132.5" y="90">31</text>
<text x="132.5" y="86.4">32</text>
<text x="223" y="87.5">5</text>
<text x="303.4" y="84.7">15</text>
<text x="303.4" y="88.2">17</text>
<text x="305.9" y="86.1">ABLUE</text>
<text x="305.9" y="89.6">GND</text>
<text x="339.7" y="86.1">XCLKEN</text>
<text x="339.7" y="89.6">BURST</text>
<text x="342.2" y="84.7">16</text>
<text x="342.2" y="88.2">18</text>
<text x="96.6" y="91.7">I/O</text>
<text x="131" y="95.2">I/O</text>
<text x="131" y="91.7">I/O</text>
<text x="132.5" y="93.5">30</text>
<text x="223" y="91">6</text>
<text x="303.4" y="91.7">19</text>
<text x="303.4" y="95.2">21</text>
<text x="305.9" y="93.1">VCLK4</text>
<text x="339.7" y="93.1">GND</text>
<text x="342.2" y="91.7">20</text>
<text x="342.2" y="95.2">22</text>
<text x="95.1" y="97">16</text>
<text x="96.6" y="98.8">I/O</text>
<text x="131" y="98.8">I/O</text>
<text x="132.5" y="100.5">28</text>
<text x="132.5" y="97">29</text>
<text x="303.4" y="98.8">23</text>
<text x="305.9" y="96.7">GND</text>
<text x="305.9" y="100.2">BLUE0</text>
<text x="339.7" y="96.7">HSYNC</text>
<text x="339.7" y="100.2">GND</text>
<text x="342.2" y="98.8">24</text>
<text x="95.1" y="104.1">18</text>
<text x="95.1" y="107.6">19</text>
<text x="96.6" y="105.8">I/O</text>
<text x="131" y="105.8">I/O</text>
<text x="131" y="102.3">I/O</text>
<text x="132.5" y="104.1">27</text>
<text x="303.4" y="102.3">25</text>
<text x="303.4" y="105.8">27</text>
<text x="305.9" y="103.7">BLUE3</text>
<text x="305.9" y="107.2">GREEN3</text>
<text x="339.7" y="103.7">VSYNC</text>
<text x="339.7" y="107.2">BLANK</text>
<text x="342.2" y="102.3">26</text>
<text x="342.2" y="105.8">28</text>
<text x="95.1" y="111.1">20</text>
<text x="96.6" y="109.4">I/O</text>
<text x="96.6" y="112.9">I/O</text>
<text x="303.4" y="109.4">29</text>
<text x="303.4" y="112.9">31</text>
<text x="305.9" y="110.8">RED3</text>
<text x="339.7" y="110.8">PIXELSW</text>
<text x="342.2" y="109.4">30</text>
<text x="342.2" y="112.9">32</text>
<text x="95.1" y="114.7">21</text>
<text x="95.1" y="118.2">22</text>
<text x="96.6" y="116.4">I/O</text>
<text x="96.6" y="119.9">I/O</text>
<text x="131" y="119.9">I/O</text>
<text x="131" y="116.4">TDO</text>
<text x="132.5" y="118.2">23</text>
<text x="132.5" y="114.7">24</text>
<text x="303.4" y="116.4">33</text>
<text x="303.4" y="119.9">35</text>
<text x="305.9" y="114.3">-5V</text>
<text x="305.9" y="117.8">XCLK</text>
<text x="339.7" y="114.3">GND</text>
<text x="339.7" y="117.8">VCLK1</text>
<text x="342.2" y="116.4">34</text>
<text x="342.2" y="119.9">36</text>
<text x="305.9" y="121.4">+5V</text>
<text x="339.7" y="121.4">PSTROBE</text>
<text x="303.4" y="139.3">1</text>
<text x="303.4" y="142.9">3</text>
<text x="305.9" y="140.8">GND</text>
<text x="339.7" y="140.8">RED0</text>
<text x="342.2" y="139.3">2</text>
<text x="342.2" y="142.9">4</text>
<text x="303.4" y="146.4">5</text>
<text x="303.4" y="149.9">7</text>
<text x="305.9" y="144.3">RED1</text>
<text x="305.9" y="147.8">GND</text>
<text x="339.7" y="144.3">RED2</text>
<text x="339.7" y="147.8">GREEN0</text>
<text x="342.2" y="146.4">6</text>
<text x="342.2" y="149.9">8</text>
<text x="303.4" y="153.5">9</text>
<text x="305.9" y="151.3">GREEN1</text>
<text x="305.9" y="154.9">GND</text>
<text x="339.7" y="151.3">GREEN2</text>
<text x="339.7" y="154.9">BLUE1</text>
<text x="342.2" y="153.5">10</text>
<text x="303.4" y="157">11</text>
<text x="303.4" y="160.5">13</text>
<text x="305.9" y="158.4">BLUE2</text>
<text x="305.9" y="161.9">SOG</text>
<text x="339.7" y="158.4">GND</text>
<text x="339.7" y="161.9">TBASE</text>
<text x="342.2" y="157">12</text>
<text x="342.2" y="160.5">14</text>
<text x="303.4" y="164">15</text>
<text x="303.4" y="167.6">17</text>
<text x="305.9" y="165.5">CDAC</text>
<text x="339.7" y="165.5">PPOUT</text>
<text x="342.2" y="164">16</text>
<text x="342.2" y="167.6">18</text>
<text x="303.4" y="171.1">19</text>
<text x="305.9" y="169">VCLK3</text>
<text x="305.9" y="172.5">LPEN</text>
<text x="339.7" y="169">PBUSY</text>
<text x="339.7" y="172.5">PACK</text>
<text x="342.2" y="171.1">20</text>
<text x="303.4" y="174.6">21</text>
<text x="303.4" y="178.2">23</text>
<text x="305.9" y="176">PSEL</text>
<text x="305.9" y="179.6">PPD0</text>
<text x="339.7" y="176">GND</text>
<text x="339.7" y="179.6">PPD1</text>
<text x="342.2" y="174.6">22</text>
<text x="342.2" y="178.2">24</text>
<text x="303.4" y="181.7">25</text>
<text x="303.4" y="185.2">27</text>
<text x="305.9" y="183.1">PPD2</text>
<text x="339.7" y="183.1">PPD3</text>
<text x="342.2" y="181.7">26</text>
<text x="342.2" y="185.2">28</text>
<text x="303.4" y="188.7">29</text>
<text x="305.9" y="186.6">PPD4</text>
<text x="305.9" y="190.1">PPD6</text>
<text x="339.7" y="186.6">PPD5</text>
<text x="339.7" y="190.1">PPD7</text>
<text x="342.2" y="188.7">30</text>
<text x="303.4" y="192.3">31</text>
<text x="303.4" y="195.8">33</text>
<text x="305.9" y="193.7">LED</text>
<text x="305.9" y="197.2">RAWLEFT</text>
<text x="339.7" y="193.7">GND</text>
<text x="339.7" y="197.2">AGND</text>
<text x="342.2" y="192.3">32</text>
<text x="342.2" y="195.8">34</text>
<text x="303.4" y="199.3">35</text>
<text x="305.9" y="200.7">RAWRIGHT</text>
<text x="339.7" y="200.7">AGND</text>
<text x="342.2" y="199.3">36</text>
</g>
<g font-size="3.2">
<text x="95.1" y="54.7">4</text>
<text x="96.6" y="56.4">GND</text>
<text x="95.1" y="100.5">17</text>
<text x="96.6" y="102.3">GND</text>
<text x="131" y="112.9">GND</text>
<text x="132.5" y="111.1">25</text>
</g>
<g font-size="3.2" fill="#f00">
<text x="131" y="77.6">VCCINT3.3V</text>
<text x="132.5" y="75.8">35</text>
<text x="95.1" y="93.5">15</text>
<text x="96.6" y="95.2">VCCINT3.3V</text>
<text x="132.5" y="107.6">26</text>
<text x="131" y="109.4">VCCIO2.5V/3.3V</text>
<text x="98.8" y="139.7">Not sure if DETECT should</text>
<text x="98.8" y="142.9">be pulled down (LinuxJedi CPLD)</text>
<text x="167.6" y="143.2">Need to verify Pulldown</text>
<text x="98.8" y="146.1">or run to Pi GPIO (RGBtoHDMI)</text>
<text x="98.8" y="149.2">so my circuit will do both.</text>
<text x="167.6" y="146.4">is required on SPDATA</text>
<text x="167.6" y="149.6">(LinuxJedi's schematic)</text>
</g>
</svg>
